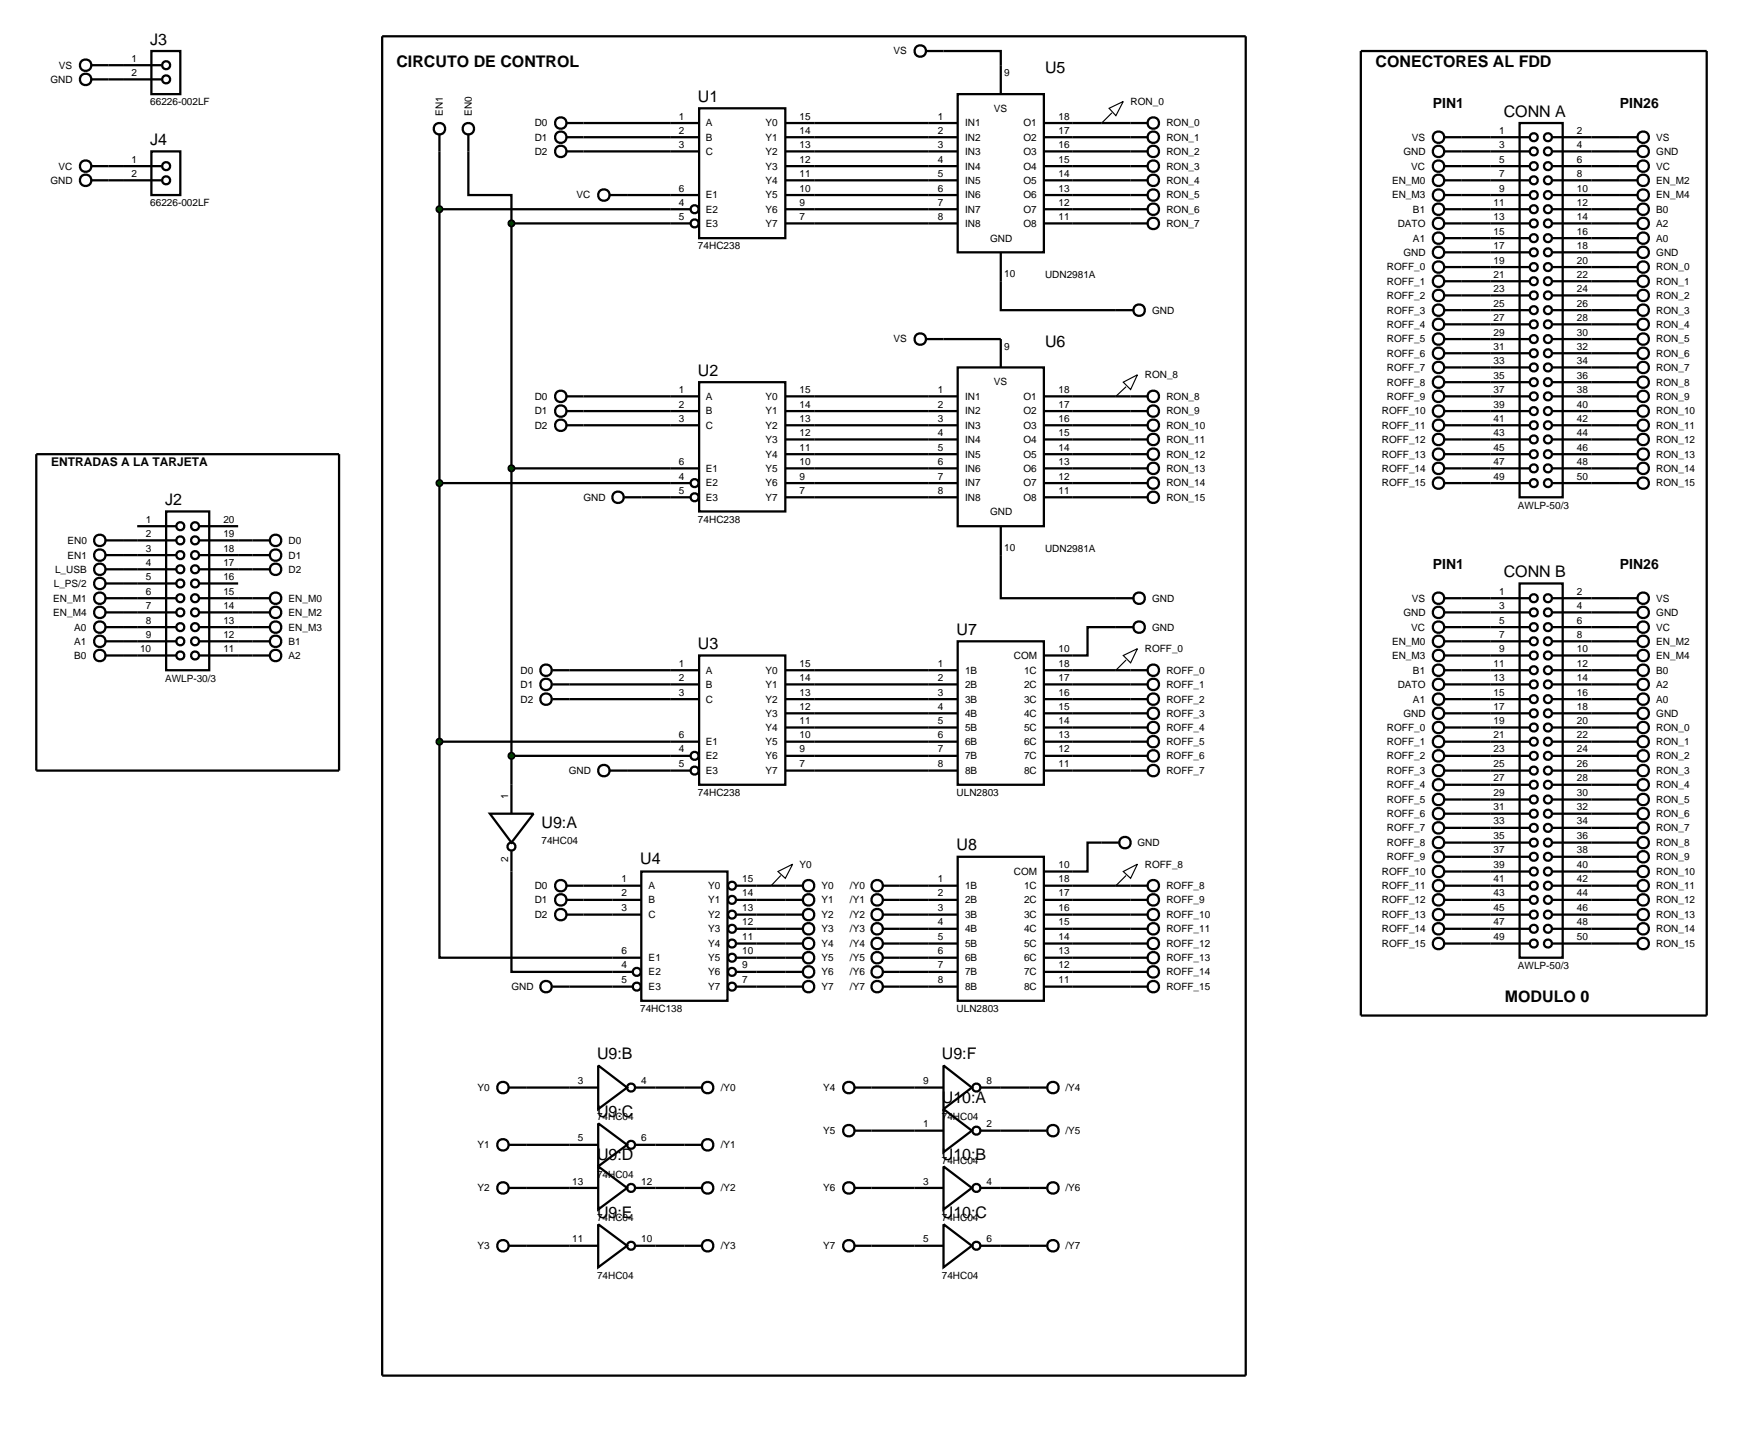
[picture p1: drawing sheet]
<svg xmlns="http://www.w3.org/2000/svg" width="307mm" height="257mm" viewBox="0 0 307 257" stroke-linecap="round" stroke-linejoin="round" font-family="sans-serif">
<g fill="none" stroke="#000" stroke-width=".4">
<path d="M19.1 11.5h2.6M19.1 14h2.6M67.4 6.4h152.3v236.2h-152.3zM123.3 19.1h15.2v22.9h-15.2zM163.3 9h13.2v7.6M168.9 16.6h15.2v27.9h-15.2zM240 9h61v170.1h-61zM19.1 29.3h2.6M19.1 31.8h2.6M77.5 36.9h44.2M77.5 23.7v107.1M82.6 23.7v10.7h7.6v5"/>
<path d="M90.2 39.4h31.5M90.2 39.4v99M99.9 21.7h23.4M99.9 24.2h23.4M99.9 26.7h23.4M107.5 34.4h15.8M138.5 21.7h30.4M138.5 24.2h30.4M138.5 26.7h30.4M138.5 29.3h30.4M138.5 31.8h30.4M138.5 34.4h30.4"/>
<path d="M138.5 36.9h30.4M138.5 39.4h30.4M184.1 21.7h18.3M184.1 24.2h18.3M184.1 26.7h18.3M184.1 29.3h18.3M184.1 31.8h18.3M184.1 34.4h18.3M184.1 36.9h18.3M184.1 39.4h18.3M254.7 24.2h15M254.7 26.7h15"/>
<path d="M254.7 29.3h15M254.7 31.8h15M254.7 34.4h15M254.7 36.9h15M254.7 39.4h15M268 21.7h7.6v66h-7.6zM273.8 24.2h15M273.8 26.7h15M273.8 29.3h15M273.8 31.8h15M273.8 34.4h15M273.8 36.9h15"/>
<path d="M273.8 39.4h15M163.3 59.8h13.2v5M176.5 44.5v10.2h23.4M254.7 59.8h15M254.7 42h15M254.7 44.5h15M254.7 47.1h15M254.7 49.6h15M254.7 52.1h15M254.7 54.7h15M254.7 57.2h15M273.8 59.8h15"/>
<path d="M273.8 42h15M273.8 44.5h15M273.8 47.1h15M273.8 49.6h15M273.8 52.1h15M273.8 54.7h15M273.8 57.2h15M99.9 69.9h23.4M99.9 72.5h23.4M99.9 75h23.4M123.3 67.4h15.2v22.8h-15.2zM138.5 69.9h30.4"/>
<path d="M138.5 72.5h30.4M138.5 75h30.4M138.5 77.5h30.4M168.9 64.8h15.2v28h-15.2zM184.1 69.9h18.3M184.1 72.5h18.3M184.1 75h18.3M184.1 77.5h18.3M254.7 69.9h15M254.7 72.5h15M254.7 75h15M254.7 77.5h15"/>
<path d="M254.7 62.3h15M254.7 64.8h15M254.7 67.4h15M273.8 69.9h15M273.8 72.5h15M273.8 75h15M273.8 77.5h15M273.8 62.3h15M273.8 64.8h15M273.8 67.4h15M6.4 80.1h53.4v55.8h-53.4zM18.6 97.9h12.5"/>
<path d="M18.6 95.3h12.5M24.2 92.8h6.9M29.3 90.2h7.6v28h-7.6zM35.1 97.9h12.5M35.1 95.3h12.5M35.1 92.8h6.9M77.5 85.2h44.2M90.2 82.6h33.1M113.1 87.7h8.6M138.5 80.1h30.4M138.5 82.6h30.4M138.5 85.2h30.4"/>
<path d="M138.5 87.7h30.4M176.5 92.8v12.7h23.4M184.1 80.1h18.3M184.1 82.6h18.3M184.1 85.2h18.3M184.1 87.7h18.3M254.7 80.1h15M254.7 82.6h15M254.7 85.2h15M273.8 80.1h15M273.8 82.6h15M273.8 85.2h15"/>
<path d="M18.6 105.5h12.5M18.6 108h12.5M18.6 110.6h12.5M18.6 113.1h12.5M18.6 102.9h12.5M18.6 100.4h12.5M18.6 115.6h12.5M35.1 105.5h12.5M35.1 108h12.5M35.1 110.6h12.5M35.1 113.1h12.5M35.1 102.9h6.9"/>
<path d="M35.1 100.4h12.5M35.1 115.6h12.5M97.4 118.2h25.9M123.3 115.6h15.2v22.8h-15.2zM138.5 118.2h30.4M168.9 113.1h15.2v25.3h-15.2zM184.1 118.2h18.3M199.9 110.6h-8.1v5h-7.7M254.7 118.2h15M254.7 105.5h15M254.7 108h15M254.7 110.6h15"/>
<path d="M254.7 113.1h15M257.8 115.6h11.9M268 102.9h7.6v66h-7.6zM273.8 118.2h15M273.8 105.5h15M273.8 108h15M273.8 110.6h15M273.8 113.1h11.9M273.8 115.6h11.9M77.5 130.8v38.1h35.6M77.5 130.8h45.8M90.2 133.3h31.5"/>
<path d="M97.4 120.7h25.9M97.4 123.3h25.9M107.5 135.9h14.2M138.5 120.7h30.4M138.5 123.3h30.4M138.5 125.8h30.4M138.5 128.3h30.4M138.5 130.8h30.4M138.5 133.3h30.4M138.5 135.9h30.4M184.1 120.7h18.3M184.1 123.3h18.3"/>
<path d="M184.1 125.8h18.3M184.1 128.3h18.3M184.1 130.8h18.3M184.1 133.3h18.3M184.1 135.9h18.3M254.7 120.7h15M254.7 123.3h15M254.7 125.8h15M254.7 128.3h15M254.7 130.8h15M254.7 133.3h15M254.7 135.9h15"/>
<path d="M254.7 138.4h15M273.8 120.7h15M273.8 123.3h15M273.8 125.8h15M273.8 128.3h15M273.8 130.8h15M273.8 133.3h15M273.8 135.9h15M273.8 138.4h15M90.2 153.7v17.7h21.4M99.9 158.7h13.2M99.9 156.2h13.2"/>
<path d="M113.1 153.7h15.2v22.8h-15.2zM129.9 158.7h11.7M129.9 156.2h11.7M155.7 158.7h13.2M155.7 156.2h13.2M168.9 151.1h15.2v25.4h-15.2zM184.1 158.7h18.3M184.1 156.2h18.3M197.3 148.6h-5.5v5.1h-7.7M254.7 158.7h15M254.7 156.2h15M254.7 141h15"/>
<path d="M254.7 143.5h15M254.7 146h15M254.7 148.6h15M254.7 151.1h15M254.7 153.7h15M273.8 158.7h15M273.8 156.2h15M273.8 141h15M273.8 143.5h15M273.8 146h15M273.8 148.6h15M273.8 151.1h15"/>
<path d="M273.8 153.7h15M99.9 161.3h13.2M100.4 174h11.2M129.9 161.3h11.7M129.9 163.8h11.7M129.9 166.4h11.7M129.9 168.9h11.7M129.9 171.4h11.7M129.9 174h11.7M155.7 161.3h13.2M155.7 163.8h13.2M155.7 166.4h13.2"/>
<path d="M155.7 168.9h13.2M155.7 171.4h13.2M155.7 174h13.2M184.1 161.3h18.3M184.1 163.8h18.3M184.1 166.4h18.3M184.1 168.9h18.3M184.1 171.4h18.3M184.1 174h18.3M254.7 161.3h15M254.7 163.8h15M254.7 166.4h15"/>
<path d="M273.8 161.3h15M273.8 163.8h15M273.8 166.4h15M89.7 191.8h15.8M105.5 187.9l5.1 3.9-5.1 3.8zM105.5 198.1l5.1 3.8-5.1 3.8zM112.1 191.8h11.7M150.7 191.8h15.7M150.7 199.4h15.7M166.4 187.9l5 3.9-5 3.8zM166.4 195.6l5 3.8-5 3.8zM173 191.8h11.6"/>
<path d="M173 199.4h11.6M89.7 201.9h15.8M89.7 209.5h15.8M89.7 219.7h15.8M105.5 205.7l5.1 3.8-5.1 3.8zM105.5 215.9l5.1 3.8-5.1 3.8zM112.1 201.9h11.7M112.1 209.5h11.7M112.1 219.7h11.7M150.7 209.5h15.7M150.7 219.7h15.7M166.4 205.7l5 3.8-5 3.8z"/>
<path d="M166.4 215.9l5 3.8-5 3.8zM173 209.5h11.6M173 219.7h11.6"/>
<circle cx="162.3" cy="9" r="1.01"/>
<circle cx="77.5" cy="22.7" r="1.01"/>
<circle cx="82.6" cy="22.7" r="1.01"/>
<circle cx="98.9" cy="26.7" r="1.01"/>
<circle cx="98.9" cy="21.7" r="1.01"/>
<circle cx="98.9" cy="24.2" r="1.01"/>
<circle cx="106.5" cy="34.4" r="1.01"/>
<circle cx="122.5" cy="39.4" r=".7"/>
<circle cx="122.5" cy="36.9" r=".7"/>
<circle cx="203.4" cy="24.2" r="1.01"/>
<circle cx="203.4" cy="36.9" r="1.01"/>
<circle cx="203.4" cy="31.8" r="1.01"/>
<circle cx="203.4" cy="34.4" r="1.01"/>
<circle cx="203.4" cy="21.7" r="1.01"/>
<circle cx="203.4" cy="26.7" r="1.01"/>
<circle cx="203.4" cy="29.3" r="1.01"/>
<circle cx="203.4" cy="39.4" r="1.01"/>
<circle cx="253.7" cy="39.4" r="1.01"/>
<circle cx="253.7" cy="29.3" r="1.01"/>
<circle cx="253.7" cy="26.7" r="1.01"/>
<circle cx="253.7" cy="34.4" r="1.01"/>
<circle cx="253.7" cy="36.9" r="1.01"/>
<circle cx="253.7" cy="24.2" r="1.01"/>
<circle cx="253.7" cy="31.8" r="1.01"/>
<circle cx="270.5" cy="39.4" r=".7"/>
<circle cx="270.5" cy="26.7" r=".7"/>
<circle cx="270.5" cy="29.3" r=".7"/>
<circle cx="270.5" cy="36.9" r=".7"/>
<circle cx="270.5" cy="24.2" r=".7"/>
<circle cx="270.5" cy="31.8" r=".7"/>
<circle cx="270.5" cy="34.4" r=".7"/>
<circle cx="273" cy="29.3" r=".7"/>
<circle cx="273" cy="39.4" r=".7"/>
<circle cx="273" cy="26.7" r=".7"/>
<circle cx="273" cy="36.9" r=".7"/>
<circle cx="273" cy="24.2" r=".7"/>
<circle cx="273" cy="31.8" r=".7"/>
<circle cx="273" cy="34.4" r=".7"/>
<circle cx="289.8" cy="36.9" r="1.01"/>
<circle cx="289.8" cy="24.2" r="1.01"/>
<circle cx="289.8" cy="31.8" r="1.01"/>
<circle cx="289.8" cy="34.4" r="1.01"/>
<circle cx="289.8" cy="29.3" r="1.01"/>
<circle cx="289.8" cy="26.7" r="1.01"/>
<circle cx="289.8" cy="39.4" r="1.01"/>
<circle cx="162.3" cy="59.8" r="1.01"/>
<circle cx="200.9" cy="54.7" r="1.01"/>
<circle cx="253.7" cy="54.7" r="1.01"/>
<circle cx="253.7" cy="42" r="1.01"/>
<circle cx="253.7" cy="52.1" r="1.01"/>
<circle cx="253.7" cy="59.8" r="1.01"/>
<circle cx="253.7" cy="47.1" r="1.01"/>
<circle cx="253.7" cy="49.6" r="1.01"/>
<circle cx="253.7" cy="44.5" r="1.01"/>
<circle cx="253.7" cy="57.2" r="1.01"/>
<circle cx="270.5" cy="54.7" r=".7"/>
<circle cx="270.5" cy="42" r=".7"/>
<circle cx="270.5" cy="52.1" r=".7"/>
<circle cx="270.5" cy="49.6" r=".7"/>
<circle cx="270.5" cy="57.2" r=".7"/>
<circle cx="270.5" cy="44.5" r=".7"/>
<circle cx="270.5" cy="47.1" r=".7"/>
<circle cx="270.5" cy="59.8" r=".7"/>
<circle cx="273" cy="52.1" r=".7"/>
<circle cx="273" cy="54.7" r=".7"/>
<circle cx="273" cy="42" r=".7"/>
<circle cx="273" cy="49.6" r=".7"/>
<circle cx="273" cy="44.5" r=".7"/>
<circle cx="273" cy="57.2" r=".7"/>
<circle cx="273" cy="47.1" r=".7"/>
<circle cx="273" cy="59.8" r=".7"/>
<circle cx="289.8" cy="49.6" r="1.01"/>
<circle cx="289.8" cy="57.2" r="1.01"/>
<circle cx="289.8" cy="44.5" r="1.01"/>
<circle cx="289.8" cy="59.8" r="1.01"/>
<circle cx="289.8" cy="47.1" r="1.01"/>
<circle cx="289.8" cy="42" r="1.01"/>
<circle cx="289.8" cy="52.1" r="1.01"/>
<circle cx="289.8" cy="54.7" r="1.01"/>
<circle cx="98.9" cy="72.5" r="1.01"/>
<circle cx="98.9" cy="75" r="1.01"/>
<circle cx="98.9" cy="69.9" r="1.01"/>
<circle cx="203.4" cy="75" r="1.01"/>
<circle cx="203.4" cy="69.9" r="1.01"/>
<circle cx="203.4" cy="72.5" r="1.01"/>
<circle cx="203.4" cy="77.5" r="1.01"/>
<circle cx="253.7" cy="67.4" r="1.01"/>
<circle cx="253.7" cy="64.8" r="1.01"/>
<circle cx="253.7" cy="77.5" r="1.01"/>
<circle cx="253.7" cy="72.5" r="1.01"/>
<circle cx="253.7" cy="75" r="1.01"/>
<circle cx="253.7" cy="62.3" r="1.01"/>
<circle cx="253.7" cy="69.9" r="1.01"/>
<circle cx="270.5" cy="64.8" r=".7"/>
<circle cx="270.5" cy="67.4" r=".7"/>
<circle cx="270.5" cy="77.5" r=".7"/>
<circle cx="270.5" cy="62.3" r=".7"/>
<circle cx="270.5" cy="75" r=".7"/>
<circle cx="270.5" cy="69.9" r=".7"/>
<circle cx="270.5" cy="72.5" r=".7"/>
<circle cx="273" cy="67.4" r=".7"/>
<circle cx="273" cy="64.8" r=".7"/>
<circle cx="273" cy="77.5" r=".7"/>
<circle cx="273" cy="75" r=".7"/>
<circle cx="273" cy="62.3" r=".7"/>
<circle cx="273" cy="69.9" r=".7"/>
<circle cx="273" cy="72.5" r=".7"/>
<circle cx="289.8" cy="75" r="1.01"/>
<circle cx="289.8" cy="62.3" r="1.01"/>
<circle cx="289.8" cy="69.9" r="1.01"/>
<circle cx="289.8" cy="72.5" r="1.01"/>
<circle cx="289.8" cy="77.5" r="1.01"/>
<circle cx="289.8" cy="67.4" r="1.01"/>
<circle cx="289.8" cy="64.8" r="1.01"/>
<circle cx="17.6" cy="97.9" r="1.01"/>
<circle cx="17.6" cy="95.3" r="1.01"/>
<circle cx="31.8" cy="92.8" r=".7"/>
<circle cx="31.8" cy="97.9" r=".7"/>
<circle cx="31.8" cy="95.3" r=".7"/>
<circle cx="34.4" cy="95.3" r=".7"/>
<circle cx="34.4" cy="97.9" r=".7"/>
<circle cx="34.4" cy="92.8" r=".7"/>
<circle cx="48.6" cy="95.3" r="1.01"/>
<circle cx="48.6" cy="97.9" r="1.01"/>
<circle cx="122.5" cy="87.7" r=".7"/>
<circle cx="122.5" cy="85.2" r=".7"/>
<circle cx="203.4" cy="87.7" r="1.01"/>
<circle cx="203.4" cy="82.6" r="1.01"/>
<circle cx="203.4" cy="85.2" r="1.01"/>
<circle cx="203.4" cy="80.1" r="1.01"/>
<circle cx="253.7" cy="80.1" r="1.01"/>
<circle cx="253.7" cy="85.2" r="1.01"/>
<circle cx="253.7" cy="82.6" r="1.01"/>
<circle cx="270.5" cy="80.1" r=".7"/>
<circle cx="270.5" cy="85.2" r=".7"/>
<circle cx="270.5" cy="82.6" r=".7"/>
<circle cx="273" cy="80.1" r=".7"/>
<circle cx="273" cy="85.2" r=".7"/>
<circle cx="273" cy="82.6" r=".7"/>
<circle cx="289.8" cy="82.6" r="1.01"/>
<circle cx="289.8" cy="85.2" r="1.01"/>
<circle cx="289.8" cy="80.1" r="1.01"/>
<circle cx="17.6" cy="102.9" r="1.01"/>
<circle cx="17.6" cy="105.5" r="1.01"/>
<circle cx="17.6" cy="115.6" r="1.01"/>
<circle cx="17.6" cy="110.6" r="1.01"/>
<circle cx="17.6" cy="100.4" r="1.01"/>
<circle cx="17.6" cy="113.1" r="1.01"/>
<circle cx="17.6" cy="108" r="1.01"/>
<circle cx="31.8" cy="115.6" r=".7"/>
<circle cx="31.8" cy="105.5" r=".7"/>
<circle cx="31.8" cy="102.9" r=".7"/>
<circle cx="31.8" cy="113.1" r=".7"/>
<circle cx="31.8" cy="100.4" r=".7"/>
<circle cx="31.8" cy="110.6" r=".7"/>
<circle cx="31.8" cy="108" r=".7"/>
<circle cx="34.4" cy="100.4" r=".7"/>
<circle cx="34.4" cy="113.1" r=".7"/>
<circle cx="34.4" cy="108" r=".7"/>
<circle cx="34.4" cy="110.6" r=".7"/>
<circle cx="34.4" cy="102.9" r=".7"/>
<circle cx="34.4" cy="105.5" r=".7"/>
<circle cx="34.4" cy="115.6" r=".7"/>
<circle cx="48.6" cy="113.1" r="1.01"/>
<circle cx="48.6" cy="100.4" r="1.01"/>
<circle cx="48.6" cy="108" r="1.01"/>
<circle cx="48.6" cy="110.6" r="1.01"/>
<circle cx="48.6" cy="115.6" r="1.01"/>
<circle cx="48.6" cy="105.5" r="1.01"/>
<circle cx="96.3" cy="118.2" r="1.01"/>
<circle cx="200.9" cy="110.6" r="1.01"/>
<circle cx="200.9" cy="105.5" r="1.01"/>
<circle cx="203.4" cy="118.2" r="1.01"/>
<circle cx="253.7" cy="105.5" r="1.01"/>
<circle cx="253.7" cy="118.2" r="1.01"/>
<circle cx="253.7" cy="110.6" r="1.01"/>
<circle cx="253.7" cy="113.1" r="1.01"/>
<circle cx="253.7" cy="108" r="1.01"/>
<circle cx="270.5" cy="105.5" r=".7"/>
<circle cx="270.5" cy="118.2" r=".7"/>
<circle cx="270.5" cy="115.6" r=".7"/>
<circle cx="270.5" cy="113.1" r=".7"/>
<circle cx="270.5" cy="110.6" r=".7"/>
<circle cx="270.5" cy="108" r=".7"/>
<circle cx="273" cy="105.5" r=".7"/>
<circle cx="273" cy="115.6" r=".7"/>
<circle cx="273" cy="118.2" r=".7"/>
<circle cx="273" cy="113.1" r=".7"/>
<circle cx="273" cy="110.6" r=".7"/>
<circle cx="273" cy="108" r=".7"/>
<circle cx="289.8" cy="108" r="1.01"/>
<circle cx="289.8" cy="110.6" r="1.01"/>
<circle cx="289.8" cy="105.5" r="1.01"/>
<circle cx="289.8" cy="118.2" r="1.01"/>
<circle cx="96.3" cy="120.7" r="1.01"/>
<circle cx="96.3" cy="123.3" r="1.01"/>
<circle cx="106.5" cy="135.9" r="1.01"/>
<circle cx="122.5" cy="133.3" r=".7"/>
<circle cx="122.5" cy="135.9" r=".7"/>
<circle cx="203.4" cy="125.8" r="1.01"/>
<circle cx="203.4" cy="120.7" r="1.01"/>
<circle cx="203.4" cy="130.8" r="1.01"/>
<circle cx="203.4" cy="135.9" r="1.01"/>
<circle cx="203.4" cy="133.3" r="1.01"/>
<circle cx="203.4" cy="123.3" r="1.01"/>
<circle cx="203.4" cy="128.3" r="1.01"/>
<circle cx="253.7" cy="138.4" r="1.01"/>
<circle cx="253.7" cy="128.3" r="1.01"/>
<circle cx="253.7" cy="133.3" r="1.01"/>
<circle cx="253.7" cy="135.9" r="1.01"/>
<circle cx="253.7" cy="123.3" r="1.01"/>
<circle cx="253.7" cy="125.8" r="1.01"/>
<circle cx="253.7" cy="130.8" r="1.01"/>
<circle cx="253.7" cy="120.7" r="1.01"/>
<circle cx="270.5" cy="138.4" r=".7"/>
<circle cx="270.5" cy="133.3" r=".7"/>
<circle cx="270.5" cy="128.3" r=".7"/>
<circle cx="270.5" cy="130.8" r=".7"/>
<circle cx="270.5" cy="135.9" r=".7"/>
<circle cx="270.5" cy="125.8" r=".7"/>
<circle cx="270.5" cy="123.3" r=".7"/>
<circle cx="270.5" cy="120.7" r=".7"/>
<circle cx="273" cy="133.3" r=".7"/>
<circle cx="273" cy="138.4" r=".7"/>
<circle cx="273" cy="128.3" r=".7"/>
<circle cx="273" cy="130.8" r=".7"/>
<circle cx="273" cy="135.9" r=".7"/>
<circle cx="273" cy="125.8" r=".7"/>
<circle cx="273" cy="123.3" r=".7"/>
<circle cx="273" cy="120.7" r=".7"/>
<circle cx="289.8" cy="125.8" r="1.01"/>
<circle cx="289.8" cy="120.7" r="1.01"/>
<circle cx="289.8" cy="130.8" r="1.01"/>
<circle cx="289.8" cy="135.9" r="1.01"/>
<circle cx="289.8" cy="133.3" r="1.01"/>
<circle cx="289.8" cy="123.3" r="1.01"/>
<circle cx="289.8" cy="128.3" r="1.01"/>
<circle cx="289.8" cy="138.4" r="1.01"/>
<circle cx="98.9" cy="158.7" r="1.01"/>
<circle cx="98.9" cy="156.2" r="1.01"/>
<circle cx="129.1" cy="158.7" r=".7"/>
<circle cx="129.1" cy="156.2" r=".7"/>
<circle cx="142.6" cy="156.2" r="1.01"/>
<circle cx="142.6" cy="158.7" r="1.01"/>
<circle cx="154.7" cy="158.7" r="1.01"/>
<circle cx="154.7" cy="156.2" r="1.01"/>
<circle cx="198.4" cy="148.6" r="1.01"/>
<circle cx="203.4" cy="156.2" r="1.01"/>
<circle cx="203.4" cy="158.7" r="1.01"/>
<circle cx="253.7" cy="151.1" r="1.01"/>
<circle cx="253.7" cy="141" r="1.01"/>
<circle cx="253.7" cy="153.7" r="1.01"/>
<circle cx="253.7" cy="146" r="1.01"/>
<circle cx="253.7" cy="158.7" r="1.01"/>
<circle cx="253.7" cy="148.6" r="1.01"/>
<circle cx="253.7" cy="143.5" r="1.01"/>
<circle cx="253.7" cy="156.2" r="1.01"/>
<circle cx="270.5" cy="151.1" r=".7"/>
<circle cx="270.5" cy="158.7" r=".7"/>
<circle cx="270.5" cy="146" r=".7"/>
<circle cx="270.5" cy="141" r=".7"/>
<circle cx="270.5" cy="153.7" r=".7"/>
<circle cx="270.5" cy="143.5" r=".7"/>
<circle cx="270.5" cy="156.2" r=".7"/>
<circle cx="270.5" cy="148.6" r=".7"/>
<circle cx="273" cy="151.1" r=".7"/>
<circle cx="273" cy="146" r=".7"/>
<circle cx="273" cy="158.7" r=".7"/>
<circle cx="273" cy="141" r=".7"/>
<circle cx="273" cy="153.7" r=".7"/>
<circle cx="273" cy="143.5" r=".7"/>
<circle cx="273" cy="156.2" r=".7"/>
<circle cx="273" cy="148.6" r=".7"/>
<circle cx="289.8" cy="156.2" r="1.01"/>
<circle cx="289.8" cy="143.5" r="1.01"/>
<circle cx="289.8" cy="148.6" r="1.01"/>
<circle cx="289.8" cy="146" r="1.01"/>
<circle cx="289.8" cy="158.7" r="1.01"/>
<circle cx="289.8" cy="141" r="1.01"/>
<circle cx="289.8" cy="153.7" r="1.01"/>
<circle cx="289.8" cy="151.1" r="1.01"/>
<circle cx="98.9" cy="161.3" r="1.01"/>
<circle cx="112.3" cy="171.4" r=".7"/>
<circle cx="112.3" cy="174" r=".7"/>
<circle cx="129.1" cy="163.8" r=".7"/>
<circle cx="129.1" cy="171.4" r=".7"/>
<circle cx="129.1" cy="166.4" r=".7"/>
<circle cx="129.1" cy="168.9" r=".7"/>
<circle cx="129.1" cy="161.3" r=".7"/>
<circle cx="129.1" cy="174" r=".7"/>
<circle cx="142.6" cy="168.9" r="1.01"/>
<circle cx="142.6" cy="171.4" r="1.01"/>
<circle cx="142.6" cy="174" r="1.01"/>
<circle cx="142.6" cy="161.3" r="1.01"/>
<circle cx="142.6" cy="166.4" r="1.01"/>
<circle cx="142.6" cy="163.8" r="1.01"/>
<circle cx="154.7" cy="163.8" r="1.01"/>
<circle cx="154.7" cy="166.4" r="1.01"/>
<circle cx="154.7" cy="174" r="1.01"/>
<circle cx="154.7" cy="161.3" r="1.01"/>
<circle cx="154.7" cy="171.4" r="1.01"/>
<circle cx="154.7" cy="168.9" r="1.01"/>
<circle cx="203.4" cy="168.9" r="1.01"/>
<circle cx="203.4" cy="171.4" r="1.01"/>
<circle cx="203.4" cy="174" r="1.01"/>
<circle cx="203.4" cy="161.3" r="1.01"/>
<circle cx="203.4" cy="166.4" r="1.01"/>
<circle cx="203.4" cy="163.8" r="1.01"/>
<circle cx="253.7" cy="163.8" r="1.01"/>
<circle cx="253.7" cy="166.4" r="1.01"/>
<circle cx="253.7" cy="161.3" r="1.01"/>
<circle cx="270.5" cy="163.8" r=".7"/>
<circle cx="270.5" cy="166.4" r=".7"/>
<circle cx="270.5" cy="161.3" r=".7"/>
<circle cx="273" cy="163.8" r=".7"/>
<circle cx="273" cy="166.4" r=".7"/>
<circle cx="273" cy="161.3" r=".7"/>
<circle cx="289.8" cy="161.3" r="1.01"/>
<circle cx="289.8" cy="166.4" r="1.01"/>
<circle cx="289.8" cy="163.8" r="1.01"/>
<circle cx="88.7" cy="191.8" r="1.01"/>
<circle cx="111.3" cy="191.8" r=".7"/>
<circle cx="124.8" cy="191.8" r="1.01"/>
<circle cx="149.7" cy="191.8" r="1.01"/>
<circle cx="149.7" cy="199.4" r="1.01"/>
<circle cx="172.2" cy="191.8" r=".7"/>
<circle cx="172.2" cy="199.4" r=".7"/>
<circle cx="185.7" cy="199.4" r="1.01"/>
<circle cx="185.7" cy="191.8" r="1.01"/>
<circle cx="88.7" cy="201.9" r="1.01"/>
<circle cx="88.7" cy="209.5" r="1.01"/>
<circle cx="88.7" cy="219.7" r="1.01"/>
<circle cx="111.3" cy="201.9" r=".7"/>
<circle cx="111.3" cy="209.5" r=".7"/>
<circle cx="111.3" cy="219.7" r=".7"/>
<circle cx="124.8" cy="219.7" r="1.01"/>
<circle cx="124.8" cy="209.5" r="1.01"/>
<circle cx="124.8" cy="201.9" r="1.01"/>
<circle cx="149.7" cy="209.5" r="1.01"/>
<circle cx="149.7" cy="219.7" r="1.01"/>
<circle cx="172.2" cy="209.5" r=".7"/>
<circle cx="172.2" cy="219.7" r=".7"/>
<circle cx="185.7" cy="219.7" r="1.01"/>
<circle cx="185.7" cy="209.5" r="1.01"/>
</g>
<path d="M195.6 19.1l2.5-1.2-1.3 2.5zM196.1 19.9l-1.8 1.8M198.1 153.7l2.5-1.3-1.2 2.5zM198.6 154.4l-1.8 1.8" fill="none" stroke="#000" stroke-width=".2"/>
<path d="M89.9 39l.3-.1-.5 .5zM90.2 38.9l.3 .1 .2 .4zM90.7 39.4l-.2 .4-.3 .1zM89.7 39.4l.5 .5-.3-.1z" fill="#004000" stroke="#000" stroke-width=".4"/>
<path d="M89.7 39.4l.5-.5 .5 .5-.5 .5z" fill="#004000"/>
<g fill="none" stroke="#000" stroke-width=".4">
<path d="M110.1 87.7h3"/>
<circle cx="109" cy="87.7" r="1.01"/>
</g>
<g fill="#004000" stroke="#000" stroke-width=".4">
<path d="M89.9 82.2l.3-.1-.5 .5zM90.2 82.1l.4 .2 .1 .3zM90.7 82.6l-.1 .3-.4 .2zM89.7 82.6l.5 .5-.4-.2z"/>
<path d="M77.2 36.5l.3-.1-.5 .5zM77.5 36.4l.4 .2 .1 .3zM78 36.9l-.1 .3-.4 .2zM77 36.9l.5 .5-.4-.2z"/>
<path d="M77.2 84.8l.3-.1-.5 .5zM77.5 84.7l.4 .2 .1 .3zM77.5 85.7l.5-.5-.1 .3zM77 85.2l.5 .5-.4-.2z"/>
<path d="M77.2 130.4l.3-.1-.5 .5zM77.5 130.3l.4 .2 .1 .3zM77.5 131.3l.5-.5-.1 .3zM77 130.8l.5 .5-.4-.2z"/>
</g>
<g fill="#004000">
<path d="M90.2 82.1l.5 .5-.5 .5-.5-.5z"/>
<path d="M77.5 36.4l.5 .5-.5 .5-.5-.5z"/>
<path d="M77.5 84.7l.5 .5-.5 .5-.5-.5z"/>
<path d="M77.5 130.3l.5 .5-.5 .5-.5-.5z"/>
</g>
<g fill="none" stroke="#000" stroke-width=".4">
<path d="M90.2 138.4v5.1M86.4 143.5h7.7l-3.9 5.1zM90.2 150.1v3.6"/>
<circle cx="90.2" cy="149.3" r=".7"/>
</g>
<path d="M89.8 133l.4-.2-.5 .5zM90.2 132.8l.3 .1 .2 .4zM90.7 133.3l-.1 .3-.4 .2zM89.7 133.3l.5 .5-.4-.2z" fill="#004000" stroke="#000" stroke-width=".4"/>
<path d="M90.2 132.8l.5 .5-.5 .5-.5-.5z" fill="#004000"/>
<g fill="none" stroke="#000" stroke-width=".4">
<path d="M16.1 11.5h3M16.1 14h3M21.7 11.5h6.8M21.7 14h6.8M26.7 9h5.1v7.6h-5.1zM16.1 29.3h3M16.1 31.8h3M21.7 29.3h6.8M21.7 31.8h6.8M26.7 26.7h5.1v7.7h-5.1zM254.7 115.6h3.1M285.7 115.6h3.1"/>
<path d="M285.7 113.1h3.1M97.4 174h3"/>
<circle cx="15.1" cy="14" r="1.01"/>
<circle cx="15.1" cy="11.5" r="1.01"/>
<circle cx="29.3" cy="14" r=".7"/>
<circle cx="29.3" cy="11.5" r=".7"/>
<circle cx="15.1" cy="29.3" r="1.01"/>
<circle cx="15.1" cy="31.8" r="1.01"/>
<circle cx="29.3" cy="29.3" r=".7"/>
<circle cx="29.3" cy="31.8" r=".7"/>
<circle cx="253.7" cy="115.6" r="1.01"/>
<circle cx="289.8" cy="113.1" r="1.01"/>
<circle cx="289.8" cy="115.6" r="1.01"/>
<circle cx="96.3" cy="174" r="1.01"/>
</g>
<path d="M198.1 67.4l2.5-1.3-1.2 2.6zM198.6 68.2l-1.8 1.7M198.1 115.6l2.5-1.2-1.2 2.5zM198.6 116.4l-1.8 1.8M137.2 153.7l2.6-1.3-1.3 2.5zM137.7 154.4l-1.7 1.8" fill="none" stroke="#000" stroke-width=".2"/>
<g font-size="2.8">
<text x="26.5" y="7.9">J3</text>
<text x="69.9" y="11.8">CIRCUTO DE CONTROL</text>
<text x="242.6" y="11.8">CONECTORES AL FDD</text>
<text x="123.1" y="18">U1</text>
<text x="184.3" y="12.9">U5</text>
<text x="265.2" y="20.6">CONN A</text>
<text x="26.5" y="25.6">J4</text>
<text x="184.3" y="61.2">U6</text>
<text x="123.1" y="66.3">U2</text>
<text x="29.1" y="89.1">J2</text>
<text x="265.2" y="101.8">CONN B</text>
<text x="168.7" y="112">U7</text>
<text x="123.1" y="114.5">U3</text>
<text x="95.5" y="146.1">U9:A</text>
<text x="168.7" y="150">U8</text>
<text x="112.9" y="152.5">U4</text>
<text x="265.4" y="176.8">MODULO 0</text>
<text x="105.3" y="186.8">U9:B</text>
<text x="166.1" y="186.8">U9:F</text>
<text x="105.3" y="197">U9:C</text>
<text x="166.1" y="194.5">U10:A</text>
<text x="105.3" y="204.6">U9:D</text>
<text x="166.1" y="204.6">U10:B</text>
<text x="105.3" y="214.8">U9:E</text>
<text x="166.1" y="214.8">U10:C</text>
</g>
<g font-size="2.5">
<text x="252.7" y="19">PIN1</text>
<text x="285.7" y="19">PIN26</text>
<text x="252.7" y="100.3">PIN1</text>
<text x="285.7" y="100.3">PIN26</text>
</g>
<text font-size="2.1" x="9" y="82.1">ENTRADAS A LA TARJETA</text>
<g font-size="1.8">
<text x="23.2" y="10.9">1</text>
<text x="157.6" y="9.6">VS</text>
<text x="8.9" y="14.6">GND</text>
<text x="10.4" y="12.1">VS</text>
<text x="23.2" y="13.4">2</text>
<text x="177.1" y="13.4">9</text>
<text x="26.5" y="18.6">66226-002LF</text>
<text x="78.1" y="20.4" transform="rotate(-90 78.1 20.4)">EN1</text>
<text x="83.2" y="20.4" transform="rotate(-90 83.2 20.4)">EN0</text>
<text x="94.3" y="22.3">D0</text>
<text x="119.7" y="21.1">1</text>
<text x="119.7" y="23.6">2</text>
<text x="124.5" y="22.3">A</text>
<text x="135" y="22.3">Y0</text>
<text x="141" y="21.1">15</text>
<text x="141" y="23.6">14</text>
<text x="165.4" y="21.1">1</text>
<text x="165.4" y="23.6">2</text>
<text x="170.2" y="22.3">IN1</text>
<text x="175.3" y="19.7">VS</text>
<text x="180.5" y="22.3">O1</text>
<text x="186.7" y="21.1">18</text>
<text x="186.7" y="23.6">17</text>
<text x="199.4" y="18.5">RON_0</text>
<text x="205.7" y="22.3">RON_0</text>
<text x="264.4" y="23.6">1</text>
<text x="278.1" y="23.6">2</text>
<text x="10.3" y="29.9">VC</text>
<text x="23.2" y="28.7">1</text>
<text x="94.3" y="24.8">D1</text>
<text x="94.3" y="27.3">D2</text>
<text x="119.7" y="26.1">3</text>
<text x="124.5" y="24.8">B</text>
<text x="124.5" y="27.3">C</text>
<text x="135" y="24.8">Y1</text>
<text x="135" y="27.3">Y2</text>
<text x="135" y="29.9">Y3</text>
<text x="141" y="26.1">13</text>
<text x="141" y="28.7">12</text>
<text x="165.4" y="26.1">3</text>
<text x="165.4" y="28.7">4</text>
<text x="170.2" y="24.8">IN2</text>
<text x="170.2" y="27.3">IN3</text>
<text x="170.2" y="29.9">IN4</text>
<text x="180.5" y="24.8">O2</text>
<text x="180.5" y="27.3">O3</text>
<text x="180.5" y="29.9">O4</text>
<text x="186.7" y="26.1">16</text>
<text x="186.7" y="28.7">15</text>
<text x="205.7" y="24.8">RON_1</text>
<text x="205.7" y="27.3">RON_2</text>
<text x="205.7" y="29.9">RON_3</text>
<text x="247.5" y="27.3">GND</text>
<text x="248.9" y="29.9">VC</text>
<text x="249" y="24.8">VS</text>
<text x="264.4" y="26.1">3</text>
<text x="264.4" y="28.7">5</text>
<text x="278.1" y="26.1">4</text>
<text x="278.1" y="28.7">6</text>
<text x="292.1" y="24.8">VS</text>
<text x="292.1" y="27.3">GND</text>
<text x="292.1" y="29.9">VC</text>
<text x="8.9" y="32.4">GND</text>
<text x="23.2" y="31.2">2</text>
<text x="101.7" y="35">VC</text>
<text x="119.7" y="33.8">6</text>
<text x="124.5" y="35">E1</text>
<text x="135" y="32.4">Y4</text>
<text x="135" y="35">Y5</text>
<text x="141" y="31.2">11</text>
<text x="141" y="33.8">10</text>
<text x="165.4" y="31.2">5</text>
<text x="165.4" y="33.8">6</text>
<text x="170.2" y="32.4">IN5</text>
<text x="170.2" y="35">IN6</text>
<text x="180.5" y="32.4">O5</text>
<text x="180.5" y="35">O6</text>
<text x="186.7" y="31.2">14</text>
<text x="186.7" y="33.8">13</text>
<text x="205.7" y="32.4">RON_4</text>
<text x="205.7" y="35">RON_5</text>
<text x="245.5" y="32.4">EN_M0</text>
<text x="245.5" y="35">EN_M3</text>
<text x="264.4" y="31.2">7</text>
<text x="264.4" y="33.8">9</text>
<text x="278.1" y="31.2">8</text>
<text x="278.1" y="33.8">10</text>
<text x="292.1" y="32.4">EN_M2</text>
<text x="292.1" y="35">EN_M4</text>
<text x="26.5" y="36.4">66226-002LF</text>
<text x="119.7" y="36.3">4</text>
<text x="119.7" y="38.8">5</text>
<text x="124.5" y="37.5">E2</text>
<text x="124.5" y="40">E3</text>
<text x="135" y="37.5">Y6</text>
<text x="135" y="40">Y7</text>
<text x="141" y="36.3">9</text>
<text x="141" y="38.8">7</text>
<text x="165.4" y="36.3">7</text>
<text x="165.4" y="38.8">8</text>
<text x="170.2" y="37.5">IN7</text>
<text x="170.2" y="40">IN8</text>
<text x="180.5" y="37.5">O7</text>
<text x="180.5" y="40">O8</text>
<text x="186.7" y="36.3">12</text>
<text x="186.7" y="38.8">11</text>
<text x="205.7" y="37.5">RON_6</text>
<text x="205.7" y="40">RON_7</text>
<text x="246.5" y="40">DATO</text>
<text x="249.2" y="37.5">B1</text>
<text x="263.4" y="36.3">11</text>
<text x="263.4" y="38.8">13</text>
<text x="263.4" y="41.4">15</text>
<text x="278.1" y="36.3">12</text>
<text x="278.1" y="38.8">14</text>
<text x="278.1" y="41.4">16</text>
<text x="292.1" y="37.5">B0</text>
<text x="292.1" y="40">A2</text>
<text x="123.1" y="44">74HC238</text>
<text x="174.6" y="42.7">GND</text>
<text x="244.6" y="47.7">ROFF_0</text>
<text x="247.5" y="45.1">GND</text>
<text x="249.2" y="42.6">A1</text>
<text x="263.4" y="43.9">17</text>
<text x="263.4" y="46.5">19</text>
<text x="278.1" y="43.9">18</text>
<text x="278.1" y="46.5">20</text>
<text x="292.1" y="42.6">A0</text>
<text x="292.1" y="45.1">GND</text>
<text x="292.1" y="47.7">RON_0</text>
<text x="177.1" y="48.9">10</text>
<text x="184.3" y="49.1">UDN2981A</text>
<text x="244.6" y="50.2">ROFF_1</text>
<text x="244.6" y="52.7">ROFF_2</text>
<text x="263.4" y="49">21</text>
<text x="263.4" y="51.5">23</text>
<text x="278.1" y="49">22</text>
<text x="278.1" y="51.5">24</text>
<text x="292.1" y="50.2">RON_1</text>
<text x="292.1" y="52.7">RON_2</text>
<text x="203.2" y="55.3">GND</text>
<text x="244.6" y="55.3">ROFF_3</text>
<text x="244.6" y="57.8">ROFF_4</text>
<text x="263.4" y="54.1">25</text>
<text x="263.4" y="56.6">27</text>
<text x="263.4" y="59.2">29</text>
<text x="278.1" y="54.1">26</text>
<text x="278.1" y="56.6">28</text>
<text x="278.1" y="59.2">30</text>
<text x="292.1" y="55.3">RON_3</text>
<text x="292.1" y="57.8">RON_4</text>
<text x="157.6" y="60.4">VS</text>
<text x="177.1" y="61.7">9</text>
<text x="244.6" y="60.4">ROFF_5</text>
<text x="244.6" y="62.9">ROFF_6</text>
<text x="244.6" y="65.4">ROFF_7</text>
<text x="263.4" y="61.7">31</text>
<text x="263.4" y="64.2">33</text>
<text x="278.1" y="61.7">32</text>
<text x="278.1" y="64.2">34</text>
<text x="292.1" y="60.4">RON_5</text>
<text x="292.1" y="62.9">RON_6</text>
<text x="292.1" y="65.4">RON_7</text>
<text x="94.3" y="70.5">D0</text>
<text x="119.7" y="69.3">1</text>
<text x="119.7" y="71.9">2</text>
<text x="124.5" y="70.5">A</text>
<text x="135" y="70.5">Y0</text>
<text x="141" y="69.3">15</text>
<text x="141" y="71.9">14</text>
<text x="165.4" y="69.3">1</text>
<text x="165.4" y="71.9">2</text>
<text x="170.2" y="70.5">IN1</text>
<text x="175.3" y="67.9">VS</text>
<text x="180.5" y="70.5">O1</text>
<text x="186.7" y="69.3">18</text>
<text x="186.7" y="71.9">17</text>
<text x="201.9" y="66.7">RON_8</text>
<text x="205.7" y="70.5">RON_8</text>
<text x="244.6" y="68">ROFF_8</text>
<text x="244.6" y="70.5">ROFF_9</text>
<text x="263.4" y="66.8">35</text>
<text x="263.4" y="69.3">37</text>
<text x="263.4" y="71.9">39</text>
<text x="278.1" y="66.8">36</text>
<text x="278.1" y="69.3">38</text>
<text x="278.1" y="71.9">40</text>
<text x="292.1" y="68">RON_8</text>
<text x="292.1" y="70.5">RON_9</text>
<text x="94.3" y="73.1">D1</text>
<text x="94.3" y="75.6">D2</text>
<text x="119.7" y="74.4">3</text>
<text x="124.5" y="73.1">B</text>
<text x="124.5" y="75.6">C</text>
<text x="135" y="73.1">Y1</text>
<text x="135" y="75.6">Y2</text>
<text x="141" y="74.4">13</text>
<text x="141" y="76.9">12</text>
<text x="165.4" y="74.4">3</text>
<text x="165.4" y="76.9">4</text>
<text x="170.2" y="73.1">IN2</text>
<text x="170.2" y="75.6">IN3</text>
<text x="180.5" y="73.1">O2</text>
<text x="180.5" y="75.6">O3</text>
<text x="186.7" y="74.4">16</text>
<text x="186.7" y="76.9">15</text>
<text x="205.7" y="73.1">RON_9</text>
<text x="205.7" y="75.6">RON_10</text>
<text x="243.7" y="73.1">ROFF_10</text>
<text x="243.7" y="75.6">ROFF_11</text>
<text x="263.4" y="74.4">41</text>
<text x="263.4" y="76.9">43</text>
<text x="278.1" y="74.4">42</text>
<text x="278.1" y="76.9">44</text>
<text x="292.1" y="73.1">RON_10</text>
<text x="292.1" y="75.6">RON_11</text>
<text x="119.7" y="82">6</text>
<text x="124.5" y="83.2">E1</text>
<text x="135" y="78.1">Y3</text>
<text x="135" y="80.7">Y4</text>
<text x="135" y="83.2">Y5</text>
<text x="141" y="79.5">11</text>
<text x="141" y="82">10</text>
<text x="165.4" y="79.5">5</text>
<text x="165.4" y="82">6</text>
<text x="170.2" y="78.1">IN4</text>
<text x="170.2" y="80.7">IN5</text>
<text x="170.2" y="83.2">IN6</text>
<text x="180.5" y="78.1">O4</text>
<text x="180.5" y="80.7">O5</text>
<text x="180.5" y="83.2">O6</text>
<text x="186.7" y="79.5">14</text>
<text x="186.7" y="82">13</text>
<text x="205.7" y="78.1">RON_11</text>
<text x="205.7" y="80.7">RON_12</text>
<text x="205.7" y="83.2">RON_13</text>
<text x="243.7" y="78.1">ROFF_12</text>
<text x="243.7" y="80.7">ROFF_13</text>
<text x="243.7" y="83.2">ROFF_14</text>
<text x="263.4" y="79.5">45</text>
<text x="263.4" y="82">47</text>
<text x="278.1" y="79.5">46</text>
<text x="278.1" y="82">48</text>
<text x="292.1" y="78.1">RON_12</text>
<text x="292.1" y="80.7">RON_13</text>
<text x="292.1" y="83.2">RON_14</text>
<text x="102.9" y="88.3">GND</text>
<text x="119.7" y="84.6">4</text>
<text x="119.7" y="87.1">5</text>
<text x="124.5" y="85.8">E2</text>
<text x="124.5" y="88.3">E3</text>
<text x="135" y="85.8">Y6</text>
<text x="135" y="88.3">Y7</text>
<text x="141" y="84.6">9</text>
<text x="141" y="87.1">7</text>
<text x="165.4" y="84.6">7</text>
<text x="165.4" y="87.1">8</text>
<text x="170.2" y="85.8">IN7</text>
<text x="170.2" y="88.3">IN8</text>
<text x="180.5" y="85.8">O7</text>
<text x="180.5" y="88.3">O8</text>
<text x="186.7" y="84.6">12</text>
<text x="186.7" y="87.1">11</text>
<text x="205.7" y="85.8">RON_14</text>
<text x="205.7" y="88.3">RON_15</text>
<text x="243.7" y="85.8">ROFF_15</text>
<text x="263.4" y="84.6">49</text>
<text x="267.7" y="89.7">AWLP-50/3</text>
<text x="278.1" y="84.6">50</text>
<text x="292.1" y="85.8">RON_15</text>
<text x="11.9" y="95.9">EN0</text>
<text x="25.7" y="92.2">1</text>
<text x="25.7" y="94.7">2</text>
<text x="39.4" y="94.7">19</text>
<text x="39.4" y="92.2">20</text>
<text x="50.9" y="95.9">D0</text>
<text x="123.1" y="92.3">74HC238</text>
<text x="174.6" y="90.9">GND</text>
<text x="9.7" y="101">L_USB</text>
<text x="11.9" y="98.5">EN1</text>
<text x="25.7" y="97.3">3</text>
<text x="25.7" y="99.8">4</text>
<text x="39.4" y="99.8">17</text>
<text x="39.4" y="97.3">18</text>
<text x="50.9" y="98.5">D1</text>
<text x="50.9" y="101">D2</text>
<text x="177.1" y="97.1">10</text>
<text x="184.3" y="97.3">UDN2981A</text>
<text x="9.4" y="106.1">EN_M1</text>
<text x="9.5" y="103.5">L_PS/2</text>
<text x="25.7" y="102.3">5</text>
<text x="25.7" y="107.4">7</text>
<text x="25.7" y="104.9">6</text>
<text x="39.4" y="107.4">14</text>
<text x="39.4" y="104.9">15</text>
<text x="39.4" y="102.3">16</text>
<text x="50.9" y="106.1">EN_M0</text>
<text x="203.2" y="106.1">GND</text>
<text x="249" y="106.1">VS</text>
<text x="264.4" y="104.9">1</text>
<text x="264.4" y="107.4">3</text>
<text x="278.1" y="104.9">2</text>
<text x="278.1" y="107.4">4</text>
<text x="292.1" y="106.1">VS</text>
<text x="9.4" y="108.6">EN_M4</text>
<text x="13.1" y="113.7">A1</text>
<text x="13.1" y="111.2">A0</text>
<text x="25.7" y="110">8</text>
<text x="25.7" y="112.5">9</text>
<text x="39.4" y="112.5">12</text>
<text x="39.4" y="110">13</text>
<text x="50.9" y="108.6">EN_M2</text>
<text x="50.9" y="111.2">EN_M3</text>
<text x="50.9" y="113.7">B1</text>
<text x="203.2" y="111.2">GND</text>
<text x="245.5" y="113.7">EN_M0</text>
<text x="247.5" y="108.6">GND</text>
<text x="248.9" y="111.2">VC</text>
<text x="264.4" y="110">5</text>
<text x="264.4" y="112.5">7</text>
<text x="278.1" y="110">6</text>
<text x="278.1" y="112.5">8</text>
<text x="292.1" y="108.6">GND</text>
<text x="292.1" y="111.2">VC</text>
<text x="292.1" y="113.7">EN_M2</text>
<text x="13.1" y="116.2">B0</text>
<text x="24.7" y="115">10</text>
<text x="39.4" y="115">11</text>
<text x="50.9" y="116.2">A2</text>
<text x="91.8" y="118.8">D0</text>
<text x="119.7" y="117.6">1</text>
<text x="124.5" y="118.8">A</text>
<text x="135" y="118.8">Y0</text>
<text x="141" y="117.6">15</text>
<text x="165.4" y="117.6">1</text>
<text x="170.2" y="118.8">1B</text>
<text x="178.8" y="116.2">COM</text>
<text x="180.6" y="118.8">1C</text>
<text x="186.7" y="117.6">18</text>
<text x="186.7" y="115">10</text>
<text x="201.9" y="115">ROFF_0</text>
<text x="205.7" y="118.8">ROFF_0</text>
<text x="245.5" y="116.2">EN_M3</text>
<text x="249.2" y="118.8">B1</text>
<text x="263.4" y="117.6">11</text>
<text x="264.4" y="115">9</text>
<text x="278.1" y="115">10</text>
<text x="278.1" y="117.6">12</text>
<text x="292.1" y="118.8">B0</text>
<text x="292.1" y="116.2">EN_M4</text>
<text x="29.1" y="120.2">AWLP-30/3</text>
<text x="91.8" y="121.3">D1</text>
<text x="91.8" y="123.9">D2</text>
<text x="119.7" y="120.1">2</text>
<text x="119.7" y="122.7">3</text>
<text x="124.5" y="121.3">B</text>
<text x="124.5" y="123.9">C</text>
<text x="135" y="121.3">Y1</text>
<text x="135" y="123.9">Y2</text>
<text x="141" y="120.1">14</text>
<text x="141" y="122.7">13</text>
<text x="141" y="125.2">12</text>
<text x="165.4" y="120.1">2</text>
<text x="165.4" y="122.7">3</text>
<text x="165.4" y="125.2">4</text>
<text x="170.2" y="121.3">2B</text>
<text x="170.2" y="123.9">3B</text>
<text x="180.6" y="121.3">2C</text>
<text x="180.6" y="123.9">3C</text>
<text x="186.7" y="120.1">17</text>
<text x="186.7" y="122.7">16</text>
<text x="186.7" y="125.2">15</text>
<text x="205.7" y="121.3">ROFF_1</text>
<text x="205.7" y="123.9">ROFF_2</text>
<text x="246.5" y="121.3">DATO</text>
<text x="249.2" y="123.9">A1</text>
<text x="263.4" y="120.1">13</text>
<text x="263.4" y="122.7">15</text>
<text x="263.4" y="125.2">17</text>
<text x="278.1" y="120.1">14</text>
<text x="278.1" y="122.7">16</text>
<text x="278.1" y="125.2">18</text>
<text x="292.1" y="121.3">A2</text>
<text x="292.1" y="123.9">A0</text>
<text x="119.7" y="130.2">6</text>
<text x="124.5" y="131.4">E1</text>
<text x="135" y="126.4">Y3</text>
<text x="135" y="128.9">Y4</text>
<text x="135" y="131.4">Y5</text>
<text x="141" y="127.7">11</text>
<text x="141" y="130.2">10</text>
<text x="165.4" y="127.7">5</text>
<text x="165.4" y="130.2">6</text>
<text x="170.2" y="126.4">4B</text>
<text x="170.2" y="128.9">5B</text>
<text x="170.2" y="131.4">6B</text>
<text x="180.6" y="126.4">4C</text>
<text x="180.6" y="128.9">5C</text>
<text x="180.6" y="131.4">6C</text>
<text x="186.7" y="127.7">14</text>
<text x="186.7" y="130.2">13</text>
<text x="205.7" y="126.4">ROFF_3</text>
<text x="205.7" y="128.9">ROFF_4</text>
<text x="205.7" y="131.4">ROFF_5</text>
<text x="244.6" y="128.9">ROFF_0</text>
<text x="244.6" y="131.4">ROFF_1</text>
<text x="247.5" y="126.4">GND</text>
<text x="263.4" y="127.7">19</text>
<text x="263.4" y="130.2">21</text>
<text x="278.1" y="127.7">20</text>
<text x="278.1" y="130.2">22</text>
<text x="292.1" y="126.4">GND</text>
<text x="292.1" y="128.9">RON_0</text>
<text x="292.1" y="131.4">RON_1</text>
<text x="100.3" y="136.5">GND</text>
<text x="119.7" y="132.7">4</text>
<text x="119.7" y="135.3">5</text>
<text x="124.5" y="133.9">E2</text>
<text x="124.5" y="136.5">E3</text>
<text x="135" y="133.9">Y6</text>
<text x="135" y="136.5">Y7</text>
<text x="141" y="132.7">9</text>
<text x="141" y="135.3">7</text>
<text x="165.4" y="132.7">7</text>
<text x="165.4" y="135.3">8</text>
<text x="170.2" y="133.9">7B</text>
<text x="170.2" y="136.5">8B</text>
<text x="180.6" y="133.9">7C</text>
<text x="180.6" y="136.5">8C</text>
<text x="186.7" y="132.7">12</text>
<text x="186.7" y="135.3">11</text>
<text x="205.7" y="133.9">ROFF_6</text>
<text x="205.7" y="136.5">ROFF_7</text>
<text x="244.6" y="133.9">ROFF_2</text>
<text x="244.6" y="136.5">ROFF_3</text>
<text x="263.4" y="132.7">23</text>
<text x="263.4" y="135.3">25</text>
<text x="263.4" y="137.8">27</text>
<text x="278.1" y="132.7">24</text>
<text x="278.1" y="135.3">26</text>
<text x="278.1" y="137.8">28</text>
<text x="292.1" y="133.9">RON_2</text>
<text x="292.1" y="136.5">RON_3</text>
<text x="89.6" y="141" transform="rotate(-90 89.6 141)">1</text>
<text x="123.1" y="140.4">74HC238</text>
<text x="168.7" y="140.4">ULN2803</text>
<text x="244.6" y="139">ROFF_4</text>
<text x="244.6" y="141.6">ROFF_5</text>
<text x="263.4" y="140.4">29</text>
<text x="263.4" y="142.9">31</text>
<text x="278.1" y="140.4">30</text>
<text x="278.1" y="142.9">32</text>
<text x="292.1" y="139">RON_4</text>
<text x="292.1" y="141.6">RON_5</text>
<text x="95.5" y="148.9">74HC04</text>
<text x="200.6" y="149.2">GND</text>
<text x="244.6" y="144.1">ROFF_6</text>
<text x="244.6" y="146.6">ROFF_7</text>
<text x="244.6" y="149.2">ROFF_8</text>
<text x="263.4" y="145.4">33</text>
<text x="263.4" y="148">35</text>
<text x="278.1" y="145.4">34</text>
<text x="278.1" y="148">36</text>
<text x="292.1" y="144.1">RON_6</text>
<text x="292.1" y="146.6">RON_7</text>
<text x="292.1" y="149.2">RON_8</text>
<text x="89.6" y="152.1" transform="rotate(-90 89.6 152.1)">2</text>
<text x="109.6" y="155.6">1</text>
<text x="130.9" y="155.6">15</text>
<text x="141" y="153">Y0</text>
<text x="165.4" y="155.6">1</text>
<text x="178.8" y="154.3">COM</text>
<text x="186.7" y="155.6">18</text>
<text x="186.7" y="153.1">10</text>
<text x="201.9" y="153">ROFF_8</text>
<text x="243.7" y="154.3">ROFF_10</text>
<text x="244.6" y="151.7">ROFF_9</text>
<text x="263.4" y="150.5">37</text>
<text x="263.4" y="153.1">39</text>
<text x="263.4" y="155.6">41</text>
<text x="278.1" y="150.5">38</text>
<text x="278.1" y="153.1">40</text>
<text x="278.1" y="155.6">42</text>
<text x="292.1" y="151.7">RON_9</text>
<text x="292.1" y="154.3">RON_10</text>
<text x="94.3" y="156.8">D0</text>
<text x="94.3" y="159.3">D1</text>
<text x="94.3" y="161.9">D2</text>
<text x="109.6" y="158.1">2</text>
<text x="109.6" y="160.7">3</text>
<text x="114.4" y="156.8">A</text>
<text x="114.4" y="159.3">B</text>
<text x="114.4" y="161.9">C</text>
<text x="124.9" y="156.8">Y0</text>
<text x="124.9" y="159.3">Y1</text>
<text x="124.9" y="161.9">Y2</text>
<text x="130.9" y="158.1">14</text>
<text x="130.9" y="160.7">13</text>
<text x="144.9" y="156.8">Y0</text>
<text x="144.9" y="159.3">Y1</text>
<text x="144.9" y="161.9">Y2</text>
<text x="149.9" y="156.8">/Y0</text>
<text x="149.9" y="159.3">/Y1</text>
<text x="149.9" y="161.9">/Y2</text>
<text x="165.4" y="158.1">2</text>
<text x="165.4" y="160.7">3</text>
<text x="170.2" y="156.8">1B</text>
<text x="170.2" y="159.3">2B</text>
<text x="170.2" y="161.9">3B</text>
<text x="180.6" y="156.8">1C</text>
<text x="180.6" y="159.3">2C</text>
<text x="180.6" y="161.9">3C</text>
<text x="186.7" y="158.1">17</text>
<text x="186.7" y="160.7">16</text>
<text x="205.7" y="156.8">ROFF_8</text>
<text x="205.7" y="159.3">ROFF_9</text>
<text x="205.7" y="161.9">ROFF_10</text>
<text x="243.7" y="156.8">ROFF_11</text>
<text x="243.7" y="159.3">ROFF_12</text>
<text x="243.7" y="161.9">ROFF_13</text>
<text x="263.4" y="158.1">43</text>
<text x="263.4" y="160.7">45</text>
<text x="278.1" y="158.1">44</text>
<text x="278.1" y="160.7">46</text>
<text x="292.1" y="156.8">RON_11</text>
<text x="292.1" y="159.3">RON_12</text>
<text x="292.1" y="161.9">RON_13</text>
<text x="124.9" y="164.4">Y3</text>
<text x="124.9" y="167">Y4</text>
<text x="130.9" y="163.2">12</text>
<text x="130.9" y="165.8">11</text>
<text x="144.9" y="164.4">Y3</text>
<text x="144.9" y="167">Y4</text>
<text x="149.9" y="164.4">/Y3</text>
<text x="149.9" y="167">/Y4</text>
<text x="165.4" y="163.2">4</text>
<text x="165.4" y="165.8">5</text>
<text x="170.2" y="164.4">4B</text>
<text x="170.2" y="167">5B</text>
<text x="180.6" y="164.4">4C</text>
<text x="180.6" y="167">5C</text>
<text x="186.7" y="163.2">15</text>
<text x="186.7" y="165.8">14</text>
<text x="205.7" y="164.4">ROFF_11</text>
<text x="205.7" y="167">ROFF_12</text>
<text x="243.7" y="164.4">ROFF_14</text>
<text x="243.7" y="167">ROFF_15</text>
<text x="263.4" y="163.2">47</text>
<text x="263.4" y="165.8">49</text>
<text x="278.1" y="163.2">48</text>
<text x="278.1" y="165.8">50</text>
<text x="292.1" y="164.4">RON_14</text>
<text x="292.1" y="167">RON_15</text>
<text x="109.6" y="168.3">6</text>
<text x="109.6" y="170.8">4</text>
<text x="109.6" y="173.4">5</text>
<text x="114.4" y="169.5">E1</text>
<text x="114.4" y="172">E2</text>
<text x="124.9" y="169.5">Y5</text>
<text x="124.9" y="172">Y6</text>
<text x="130.9" y="168.3">10</text>
<text x="130.9" y="170.8">9</text>
<text x="130.9" y="173.4">7</text>
<text x="144.9" y="169.5">Y5</text>
<text x="144.9" y="172">Y6</text>
<text x="149.9" y="169.5">/Y5</text>
<text x="149.9" y="172">/Y6</text>
<text x="165.4" y="168.3">6</text>
<text x="165.4" y="170.8">7</text>
<text x="165.4" y="173.4">8</text>
<text x="170.2" y="169.5">6B</text>
<text x="170.2" y="172">7B</text>
<text x="180.6" y="169.5">6C</text>
<text x="180.6" y="172">7C</text>
<text x="186.7" y="168.3">13</text>
<text x="186.7" y="170.8">12</text>
<text x="186.7" y="173.4">11</text>
<text x="205.7" y="169.5">ROFF_13</text>
<text x="205.7" y="172">ROFF_14</text>
<text x="267.7" y="170.9">AWLP-50/3</text>
<text x="90.2" y="174.6">GND</text>
<text x="112.9" y="178.5">74HC138</text>
<text x="114.4" y="174.6">E3</text>
<text x="124.9" y="174.6">Y7</text>
<text x="144.9" y="174.6">Y7</text>
<text x="149.9" y="174.6">/Y7</text>
<text x="168.7" y="178.5">ULN2803</text>
<text x="170.2" y="174.6">8B</text>
<text x="180.6" y="174.6">8C</text>
<text x="205.7" y="174.6">ROFF_15</text>
<text x="101.9" y="191.2">3</text>
<text x="113.1" y="191.2">4</text>
<text x="162.8" y="191.2">9</text>
<text x="174" y="191.2">8</text>
<text x="84.2" y="192.4">Y0</text>
<text x="105.3" y="197.6">74HC04</text>
<text x="127.1" y="192.4">/Y0</text>
<text x="145.2" y="192.4">Y4</text>
<text x="166.1" y="197.6">74HC04</text>
<text x="187.9" y="192.4">/Y4</text>
<text x="84.2" y="202.5">Y1</text>
<text x="101.9" y="201.3">5</text>
<text x="113.1" y="201.3">6</text>
<text x="127.1" y="202.5">/Y1</text>
<text x="145.2" y="200">Y5</text>
<text x="162.8" y="198.8">1</text>
<text x="174" y="198.8">2</text>
<text x="187.9" y="200">/Y5</text>
<text x="100.9" y="208.9">13</text>
<text x="105.3" y="207.7">74HC04</text>
<text x="113.1" y="208.9">12</text>
<text x="162.8" y="208.9">3</text>
<text x="166.1" y="205.2">74HC04</text>
<text x="174" y="208.9">4</text>
<text x="84.2" y="210.1">Y2</text>
<text x="105.3" y="215.3">74HC04</text>
<text x="127.1" y="210.1">/Y2</text>
<text x="145.2" y="210.1">Y6</text>
<text x="166.1" y="215.3">74HC04</text>
<text x="187.9" y="210.1">/Y6</text>
<text x="84.2" y="220.3">Y3</text>
<text x="100.9" y="219.1">11</text>
<text x="113.1" y="219.1">10</text>
<text x="127.1" y="220.3">/Y3</text>
<text x="145.2" y="220.3">Y7</text>
<text x="162.8" y="219.1">5</text>
<text x="174" y="219.1">6</text>
<text x="187.9" y="220.3">/Y7</text>
<text x="105.3" y="225.5">74HC04</text>
<text x="166.1" y="225.5">74HC04</text>
</g>
</svg>
